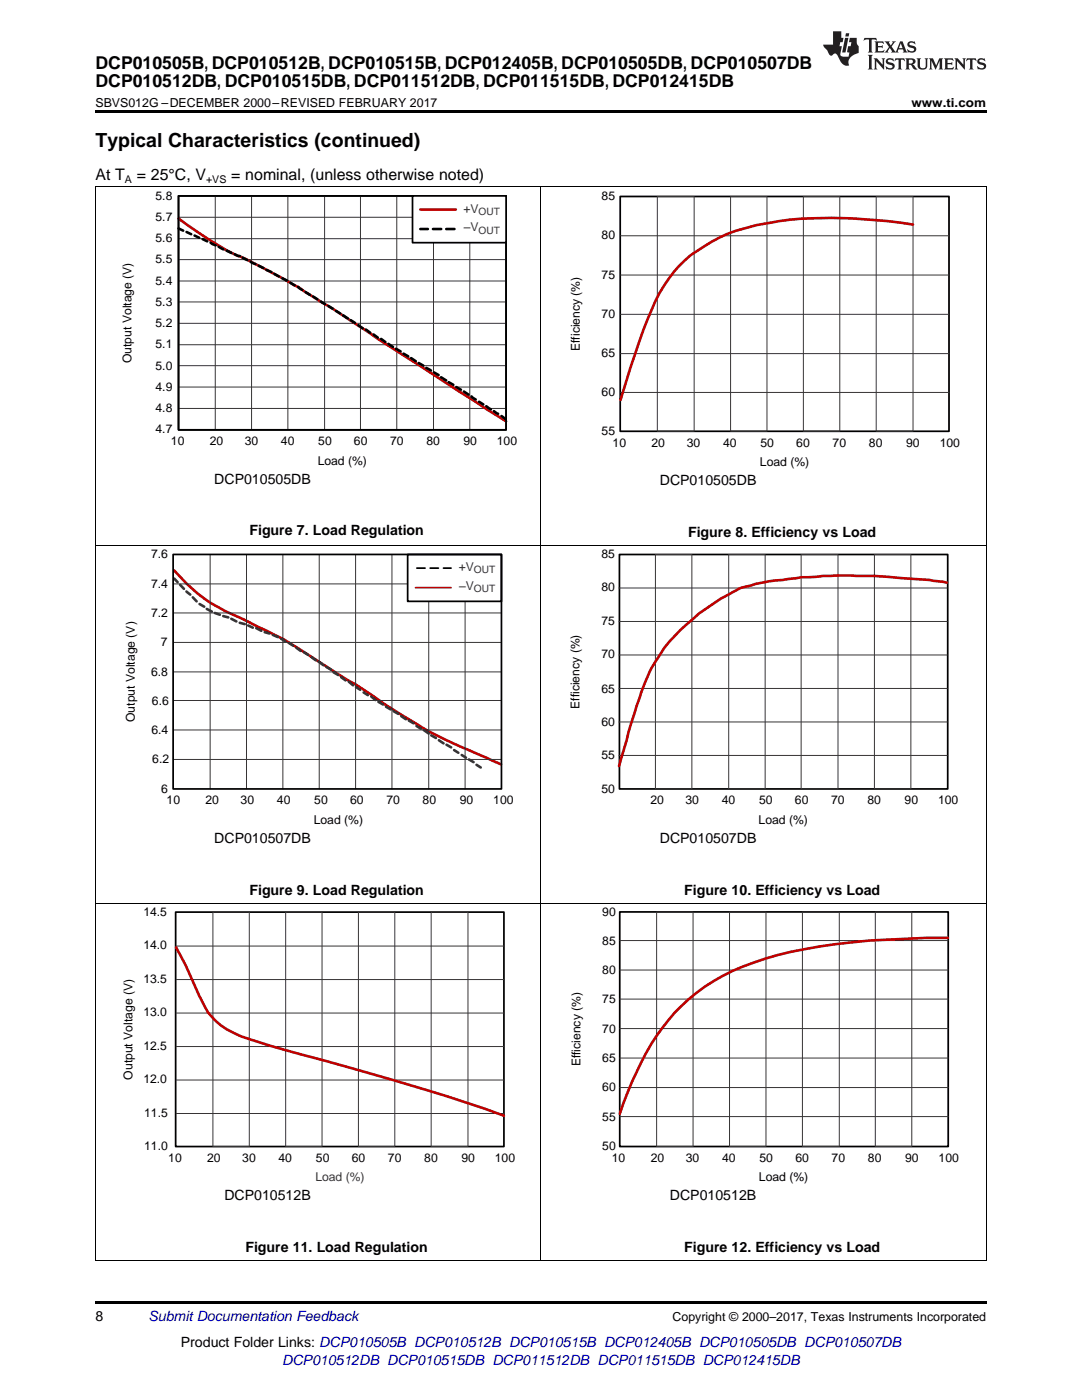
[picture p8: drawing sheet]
<svg xmlns="http://www.w3.org/2000/svg" width="216mm" height="279mm" viewBox="0 0 216 279" stroke-linecap="round" stroke-linejoin="round" font-family="sans-serif">
<path d="M19 259.7h177.8v.5h-177.8z" fill="#000"/>
<path d="M19.1 108.9v142.8M107.9 108.9v142.8M196.8 108.9v142.8M19 180.3h177.8M19 251.6h177.8" fill="none" stroke="#000" stroke-width=".2"/>
<path d="M35 182h65.6v46.8h-65.6zM123.7 182h65.5v46.8h-65.5z" fill="none" stroke="#000" stroke-width=".35"/>
<g fill="none" stroke="#373435" stroke-width=".2">
<path d="M34.7 116.5h65.4M41.9 110.6v46.9M49.2 110.6v46.9M56.4 110.6v46.9M63.7 110.6v46.9M71 110.6v46.9M78.2 110.6v46.9M85.6 110.6v46.9M92.8 110.6v46.9M34.7 122.3h65.4M34.7 128.2h65.4M34.7 134.1h65.4"/>
<path d="M34.7 139.8h65.4M34.7 151.6h65.4M34.7 145.7h65.4M35.1 188.8h65.5M35.1 195.5h65.5M42.5 182h7.2v46.8h-7.2zM57 182h7.3v46.8h-7.3zM71.5 182h7.3v46.8h-7.3zM86 182h7.4v46.8h-7.4zM123.7 193.6h65.5M123.7 187.7h65.5M123.7 199.4h65.5"/>
<path d="M131 182h7.3v46.8h-7.3zM145.6 182h7.2v46.8h-7.2zM160.1 182h7.4v46.8h-7.4zM174.7 182h7.2v46.8h-7.2zM35.1 202.2h65.5M35.1 208.9h65.5M35.1 215.5h65.5M123.7 205.3h65.5M123.7 217h65.5M123.7 211.2h65.5M35.1 222.2h65.5M123.7 222.8h65.5"/>
</g>
<path d="M34.8 113.9a32.2 32.2 0 0 0 13.5 9.6l1.6 .8a94.5 94.5 0 0 1 15.7 9l3 2a61.3 61.3 0 0 1 8.5 5.5l3.1 1.9a96 96 0 0 0 16.8 8.5l3 1.3M35.1 189.1l2 3.6 1.4 3.2a24.5 24.5 0 0 0 3.7 7 15.5 15.5 0 0 0 7.7 4.5l4.2 1.4a724.4 724.4 0 0 1 42.6 12.4l3.9 1.5M189.1 187.2h-4.2a144.7 144.7 0 0 0-27 2.7 47.7 47.7 0 0 0-18.9 8.2 41.1 41.1 0 0 0-12 15.8l-1.7 4-1.6 4.4" fill="none" stroke="#c00000" stroke-width=".52"/>
<g fill="none" stroke="#373435" stroke-width=".52">
<path d="M34.8 115.5l.6 .7M35.9 116.7l.8 .8M37.2 118l.8 .7M38.5 119.2l.7 .8M39.8 120.5l.9 .6M41.3 121.5l1 .6M42.9 122.3l1 .4M44.5 123l1.1 .2M46.2 123.5l1 .5M47.8 124.3l1 .3M49.5 124.8l1 .5M51.1 125.4l1 .5"/>
<path d="M52.8 126.2l.9 .2M54.4 126.7l1 .4M56.1 127.5l.8 .5M57.6 128.3l.9 .5M59.1 129.3l.9 .6M60.7 130.2l.8 .5M62.2 131.2l.8 .6M63.6 132l.9 .8M65.1 133.1l1 .5M66.6 134.2l.9 .5M68.1 135.2l.8 .6M69.6 136.1l.8 .7"/>
<path d="M71 137.1l.9 .6M72.6 138.2l.8 .5M74.1 139l.8 .7M75.5 140.1l.9 .5M77 141l1 .6M78.5 141.9l1 .6M80.1 142.9l.9 .6M81.6 143.8l.9 .5M83.1 144.9l.9 .5M84.5 145.7l1.1 .7M86.1 146.8l.9 .5M87.6 147.7l.9 .7"/>
<path d="M89.1 148.6l.9 .6M90.6 149.7l.9 .5M92.1 150.7l.9 .5M93.6 151.6l.9 .5M95.1 152.6l.8 .6"/>
</g>
<path d="M81.3 110.7h18.8v9.3h-18.8z" fill-rule="evenodd" fill="#fff"/>
<path d="M35.6 39.1h65.4v46.7h-65.4zM123.8 39.2h65.6v46.9h-65.6zM34.5 110.7h65.6v46.8h-65.6zM81.3 110.7h18.8v9.3h-18.8zM83.2 113.4h1.6M85.8 113.4h1.7M88.5 113.4h1.5M123.6 110.7h65.5v46.8h-65.5z" fill="none" stroke="#000" stroke-width=".35"/>
<path d="M82.9 117.3h7.1" fill="none" stroke="#c00000" stroke-width=".35"/>
<g fill="none" stroke="#373435" stroke-width=".2">
<path d="M43 39.1h7.2v46.7h-7.2zM57.4 39.1h7.4v46.7h-7.4zM71.9 39.1h7.3v46.7h-7.3zM86.5 39.1h7.2v46.7h-7.2zM131.2 39.2h7.3v46.9h-7.3zM145.8 39.2h7.2v46.9h-7.2zM160.3 39.2h7.3v46.9h-7.3zM174.8 39.2h7.4v46.9h-7.4zM35.7 43.4h65.2M35.7 47.6h65.2M35.7 51.8h65.2M35.7 56.1h65.2"/>
<path d="M123.8 54.9h65.6M123.8 47.1h65.6M35.7 60.3h65.2M35.7 64.5h65.2M35.7 68.8h65.2M35.7 73h65.2M35.7 77.2h65.2M123.8 62.7h65.6M123.8 70.6h65.6M123.8 78.3h65.6M35.7 81.5h65.2M123.5 117.3h65.5"/>
<path d="M130.8 110.7h7.3v46.8h-7.3zM145.4 110.7h7.3v46.8h-7.3zM159.9 110.7h7.3v46.8h-7.3zM174.5 110.7h7.3v46.8h-7.3zM123.5 124h65.5M123.5 137.4h65.5M123.5 130.7h65.5M123.5 150.8h65.5M123.5 144.1h65.5"/>
</g>
<path d="M35.6 43.6a79.3 79.3 0 0 0 11.7 7.4 103.4 103.4 0 0 1 11.2 5.8l7.9 4.8 9.1 6.1 25.5 16.4M182.2 44.8a96.7 96.7 0 0 0-26.6-.7 43.5 43.5 0 0 0-12 3.3l-1.5 .8a35.4 35.4 0 0 0-5.5 3.8 30 30 0 0 0-7.4 11.7 185.8 185.8 0 0 0-5.4 16.1M188.9 116.3l-1.7-.3a43.3 43.3 0 0 0-7.2-.6 83.8 83.8 0 0 0-10.3-.5h-5.4l-4.4 .3-1 .2a52.9 52.9 0 0 0-9.7 1.6 8.4 8.4 0 0 0-3.9 1.7 38.4 38.4 0 0 0-10.7 8.3 28.6 28.6 0 0 0-6.9 12.2l-1.7 5.1-2.5 8.6" fill="none" stroke="#c00000" stroke-width=".52"/>
<path d="M19.1 37.3v71.6M107.9 37.3v71.6M196.8 37.3v71.6M19 108.9h177.8" fill="none" stroke="#000" stroke-width=".2"/>
<g fill="none" stroke="#000" stroke-width=".52">
<path d="M35.6 45.6l.9 .4M37.2 46.3l1 .4M38.8 47l1 .5M40.4 47.7l1 .5M42 48.4l1 .6M43.6 49.2l1 .6M45.2 50l1 .5M46.8 50.7l1 .4M48.4 51.5l1 .4M50 52.3l1 .4M51.6 53.1l1 .4M53.1 53.9l1.1 .4"/>
<path d="M54.7 54.7l1 .5M56.3 55.5l1 .5M57.9 56.4l.9 .6M59.5 57.2l.8 .7M61 58.3l.8 .5M62.5 59.2l.8 .5M64 60.2l.9 .5M65.5 61.1l.9 .5M67 62l.9 .6M68.5 62.9l.9 .6M70 63.9l.8 .5M71.5 64.9l.9 .6"/>
<path d="M73 65.8l.9 .6M74.5 66.8l.9 .6M76.1 67.6l.8 .7M77.5 68.6l.9 .6M79 69.6l.9 .5M80.5 70.6l.9 .5M82 71.5l1 .6M83.6 72.4l.9 .6M85.1 73.4l.9 .6M86.6 74.3l.9 .5M88 75.3l1 .6M89.5 76.3l1 .5"/>
<path d="M91 77.2l1 .6M92.6 78.1l.9 .7M94.1 79.1l.8 .6M95.6 80.2l.8 .5M97 81.1l1 .6M98.5 82l.9 .6M100.1 83l.8 .6"/>
</g>
<path d="M82.3 39.1h18.7v9.3h-18.7z" fill-rule="evenodd" fill="#fff"/>
<path d="M82.3 39.1h18.7v9.3h-18.7z" fill="none" stroke="#000" stroke-width=".35"/>
<path d="M83.9 41.8h7.1" fill="none" stroke="#c00000" stroke-width=".52"/>
<path d="M83.9 45.7h1.5M86.4 45.7h1.6M89 45.7h1.7" fill="none" stroke="#000" stroke-width=".52"/>
<path d="M19 37.2h177.8" fill="none" stroke="#000" stroke-width=".2"/>
<path d="M19 22h177.8v.5h-177.8z" fill="#000"/>
<g fill="#231f20">
<path d="M172.5 7.6l-.1 .5 .4-.2h.6v.1v2.1l-.2 .4h.9l-.2-.4v-2.1l.1-.1h.5l.5 .2-.2-.5zM174.5 8.3l.2 .3v1.5l-.2 .4h1.8l.2-.6a1.04 1.04 0 0 1-1.3 .2v-.7h.6l.3 .2v-.6l-.3 .2h-.6v-.6l.8-.1 .4 .3-.2-.5zM176.5 8.3l.9 1.1-.9 1.1h.8l-.2-.2 .4-.7 .5 .7-.2 .2h1.5l-.2-.2 .2-.4h.9l.1 .4-.2 .2h1l-.3-.3-.7-1.9h-.5l-.9 2-.8-1 .9-1h-.8l.1 .3-.4 .5-.3-.6 .1-.2zM179.7 8.6l.4 1h-.7zM181.3 8.4a.63 .63 0 0 0-.2 .7 .63 .63 0 0 0 .6 .4l.6 .2 .1 .2a.75 .75 0 0 1-.7 .4 .75 .75 0 0 1-.6-.5l.1 .7 .1-.1a1.11 1.11 0 0 0 1.5-.6 1.13 1.13 0 0 0-1.2-.8l-.1-.4a1.04 1.04 0 0 1 1.2 .2l-.2-.5-.2 .1-.4-.2zM173.2 10.9l.2 .4v2.2l-.2 .4h1l-.3-.4v-2.2l.3-.4zM174.3 11.6l.3 .4v1.5l-.3 .4h.8l-.2-.4v-1.3l1.5 1.7v-1.9l.2-.4h-.7l.2 .4v.9l-1.1-1.3zM177 11.8a.62 .62 0 0 0-.2 .7 .62 .62 0 0 0 .6 .4l.6 .1 .1 .3a.76 .76 0 0 1-.7 .3 .76 .76 0 0 1-.7-.4l.2 .7 .1-.1a1.11 1.11 0 0 0 1.5-.6 1.13 1.13 0 0 0-1.2-.8l-.1-.4a1.04 1.04 0 0 1 1.2 .2l-.2-.6-.2 .1-.5-.1zM178.7 11.6l-.2 .6a.61 .61 0 0 1 .8-.3v1.6l-.2 .4h.9l-.2-.4v-1.6a.63 .63 0 0 1 .7 .3l-.1-.6zM180.6 11.6l.3 .4v1.5l-.3 .4h1l-.2-.2-.1-.8 .6 .2a.76 .76 0 0 0 1.2 .7l-1-1a.58 .58 0 0 0 .6-.5 .58 .58 0 0 0-.5-.6zM181.4 11.9h.1a.45 .45 0 0 1 .5 .1 .45 .45 0 0 1 .1 .5l-.8 .2zM182.9 11.6l.2 .2a2.17 2.17 0 0 0 .3 1.9 .99 .99 0 0 0 1.6-.6v-1.1l.2-.4h-.7l.2 .2a1.92 1.92 0 0 1-.2 1.8 .6 .6 0 0 1-.9-.5v-1.1l.2-.4zM185.4 11.6l.2 .4v1.5l-.2 .4h.7l-.2-.4v-1.4l.8 1.8 .8-1.8v1.4l-.2 .4h.9l-.2-.4v-1.5l.2-.4h-.8l-.6 1.5-.6-1.5zM188.4 11.6l.2 .4v1.5l-.2 .4h1.8l.1-.6a1.04 1.04 0 0 1-1.2 .1v-.6h.5l.4 .2v-.6l-.4 .2h-.5v-.7h.8l.3 .3-.1-.6zM190.5 11.6l.2 .4v1.5l-.2 .4h.7l-.2-.4v-1.3l1.5 1.7v-1.9l.2-.4h-.7l.2 .4v.9l-1.1-1.3zM192.9 11.6l-.1 .6a.61 .61 0 0 1 .7-.3l.1 1.6-.3 .4h1l-.3-.4 .1-1.6a.63 .63 0 0 1 .7 .3l-.1-.6zM195.2 11.8a.62 .62 0 0 0-.2 .7 .62 .62 0 0 0 .6 .4l.6 .1 .1 .3a.76 .76 0 0 1-.7 .3 .76 .76 0 0 1-.6-.4l.1 .7 .1-.1a1.11 1.11 0 0 0 1.6-.6 1.13 1.13 0 0 0-1.3-.8l-.1-.4a1.04 1.04 0 0 1 1.2 .2l-.1-.6-.2 .1-.5-.1z"/>
<path d="M166.2 6.3v2.6h-1.9v.4l.8 .9a.91 .91 0 0 0 1 .8 .56 .56 0 0 1 .5-.3 .56 .56 0 0 1 .5 .3l.4 .8a1.53 1.53 0 0 0 1.9 1.2 1.54 1.54 0 0 1 1-2.1l.9-.3v-1.4a1.52 1.52 0 0 1-.4-1.6h-1.3l-.2 .8h.5l-.2 .8h-.5l-.1 1v.2l.4 .1-.2 .8a1.93 1.93 0 0 1-1.6-.3l.3-1.8h-.5l.2-.8h.4l.2-.8h-.4v-1.3zM168.6 7.6l-.6 2.9h.7l.6-2.9zM168.8 6.6l-.1 .7h.6l.2-.7z"/>
</g>
<text font-size="3.9" x="19" y="29.3">Typical Characteristics (continued)</text>
<g font-size="3.5">
<text x="19" y="13.8">DCP010505B, DCP010512B, DCP010515B, DCP012405B, DCP010505DB, DCP010507DB</text>
<text x="19" y="17.3">DCP010512DB, DCP010515DB, DCP011512DB, DCP011515DB, DCP012415DB</text>
</g>
<g font-size="3.2">
<text x="19" y="36">At T</text>
<text x="27.3" y="36">= 25°C, V</text>
<text x="46.1" y="36">= nominal, (unless otherwise noted)</text>
</g>
<g font-size="2.8">
<text x="42.8" y="96.5">DCP010505DB</text>
<text x="131.7" y="96.8">DCP010505DB</text>
<text x="49.8" y="106.9">Figure 7. Load Regulation</text>
<text x="137.3" y="107.2">Figure 8. Efficiency vs Load</text>
<text x="42.8" y="168.2">DCP010507DB</text>
<text x="131.7" y="168.2">DCP010507DB</text>
<text x="49.8" y="178.5">Figure 9. Load Regulation</text>
<text x="136.5" y="178.5">Figure 10. Efficiency vs Load</text>
<text x="44.8" y="239.6">DCP010512B</text>
<text x="133.7" y="239.6">DCP010512B</text>
<text x="49" y="249.9">Figure 11. Load Regulation</text>
<text x="136.5" y="249.9">Figure 12. Efficiency vs Load</text>
<text x="19" y="263.6">8</text>
<text x="36.1" y="268.9">Product Folder Links: DCP010505B DCP010512B DCP010515B DCP012405B DCP010505DB DCP010507DB</text>
</g>
<g font-size="2.8" fill="#0000c8">
<text x="29.6" y="263.6">Submit Documentation Feedback</text>
<text x="56.3" y="272.4">DCP010512DB DCP010515DB DCP011512DB DCP011515DB DCP012415DB</text>
</g>
<g font-size="2.5">
<text x="19" y="21.4">SBVS012G –DECEMBER 2000–REVISED FEBRUARY 2017</text>
<text x="181.9" y="21.4">www.ti.com</text>
<text x="134.2" y="263.6">Copyright © 2000–2017, Texas Instruments Incorporated</text>
</g>
<g font-size="2.4">
<text x="31" y="39.8">5.8</text>
<text x="120.1" y="39.9">85</text>
<text x="31" y="44.1">5.7</text>
<text x="120.1" y="47.7">80</text>
<text x="31" y="48.3">5.6</text>
<text x="31" y="52.6">5.5</text>
<text x="31" y="56.9">5.4</text>
<text x="120.1" y="55.6">75</text>
<text x="31" y="61.1">5.3</text>
<text x="31" y="65.3">5.2</text>
<text x="120.1" y="63.4">70</text>
<text x="31" y="69.5">5.1</text>
<text x="115.7" y="70.1" transform="rotate(-90 115.7 70.1)">Efficiency (%)</text>
<text x="120.1" y="71.2">65</text>
<text x="26.2" y="72.5" transform="rotate(-90 26.2 72.5)">Output Voltage (V)</text>
<text x="31" y="73.7">5.0</text>
<text x="31" y="78">4.9</text>
<text x="31" y="82.3">4.8</text>
<text x="120.1" y="79">60</text>
<text x="31" y="86.5">4.7</text>
<text x="34.1" y="88.8">10</text>
<text x="41.8" y="88.8">20</text>
<text x="48.8" y="88.8">30</text>
<text x="56.1" y="88.8">40</text>
<text x="63.5" y="88.8">50</text>
<text x="70.6" y="88.8">60</text>
<text x="77.9" y="88.8">70</text>
<text x="85.1" y="88.8">80</text>
<text x="92.5" y="88.8">90</text>
<text x="99.1" y="88.8">100</text>
<text x="120.1" y="86.8">55</text>
<text x="122.2" y="89.1">10</text>
<text x="130" y="89.1">20</text>
<text x="137" y="89.1">30</text>
<text x="144.3" y="89.1">40</text>
<text x="151.7" y="89.1">50</text>
<text x="158.9" y="89.1">60</text>
<text x="166.1" y="89.1">70</text>
<text x="173.4" y="89.1">80</text>
<text x="180.8" y="89.1">90</text>
<text x="187.5" y="89.1">100</text>
<text x="63.4" y="92.7">Load (%)</text>
<text x="151.6" y="93.1">Load (%)</text>
<text x="30.1" y="111.4">7.6</text>
<text x="120" y="111.4">85</text>
<text x="30.1" y="117.3">7.4</text>
<text x="120" y="118">80</text>
<text x="30.1" y="123">7.2</text>
<text x="120" y="124.7">75</text>
<text x="32.1" y="129">7</text>
<text x="120" y="131.3">70</text>
<text x="30.1" y="134.8">6.8</text>
<text x="30.3" y="140.7">6.6</text>
<text x="115.7" y="141.5" transform="rotate(-90 115.7 141.5)">Efficiency (%)</text>
<text x="120" y="138.3">65</text>
<text x="26.9" y="144.1" transform="rotate(-90 26.9 144.1)">Output Voltage (V)</text>
<text x="30.2" y="146.5">6.4</text>
<text x="120" y="144.9">60</text>
<text x="30.4" y="152.3">6.2</text>
<text x="120" y="151.5">55</text>
<text x="32.2" y="158.2">6</text>
<text x="33.2" y="160.5">10</text>
<text x="41" y="160.5">20</text>
<text x="48" y="160.5">30</text>
<text x="55.3" y="160.5">40</text>
<text x="62.7" y="160.5">50</text>
<text x="69.9" y="160.5">60</text>
<text x="77.1" y="160.5">70</text>
<text x="84.3" y="160.5">80</text>
<text x="91.7" y="160.5">90</text>
<text x="98.4" y="160.5">100</text>
<text x="120" y="158.2">50</text>
<text x="129.8" y="160.5">20</text>
<text x="136.8" y="160.5">30</text>
<text x="144" y="160.5">40</text>
<text x="151.5" y="160.5">50</text>
<text x="158.6" y="160.5">60</text>
<text x="165.9" y="160.5">70</text>
<text x="173.1" y="160.5">80</text>
<text x="180.5" y="160.5">90</text>
<text x="187.2" y="160.5">100</text>
<text x="62.6" y="164.4">Load (%)</text>
<text x="151.4" y="164.4">Load (%)</text>
<text x="28.6" y="182.7">14.5</text>
<text x="120.2" y="182.7">90</text>
<text x="28.6" y="189.4">14.0</text>
<text x="120.2" y="188.6">85</text>
<text x="28.6" y="196.1">13.5</text>
<text x="120.2" y="194.4">80</text>
<text x="28.6" y="202.8">13.0</text>
<text x="120.2" y="200.1">75</text>
<text x="28.6" y="209.5">12.5</text>
<text x="120.2" y="206.1">70</text>
<text x="26.4" y="215.5" transform="rotate(-90 26.4 215.5)">Output Voltage (V)</text>
<text x="115.8" y="212.8" transform="rotate(-90 115.8 212.8)">Efficiency (%)</text>
<text x="120.2" y="212">65</text>
<text x="28.6" y="216.2">12.0</text>
<text x="120.2" y="217.8">60</text>
<text x="28.8" y="222.9">11.5</text>
<text x="120.2" y="223.7">55</text>
<text x="28.8" y="229.6">11.0</text>
<text x="33.6" y="231.9">10</text>
<text x="41.3" y="231.9">20</text>
<text x="48.3" y="231.9">30</text>
<text x="55.6" y="231.9">40</text>
<text x="63" y="231.9">50</text>
<text x="70.2" y="231.9">60</text>
<text x="77.4" y="231.9">70</text>
<text x="84.7" y="231.9">80</text>
<text x="92.1" y="231.9">90</text>
<text x="98.7" y="231.9">100</text>
<text x="120.2" y="229.5">50</text>
<text x="122.1" y="231.9">10</text>
<text x="129.8" y="231.9">20</text>
<text x="136.9" y="231.9">30</text>
<text x="144.1" y="231.9">40</text>
<text x="151.6" y="231.9">50</text>
<text x="158.7" y="231.9">60</text>
<text x="165.9" y="231.9">70</text>
<text x="173.2" y="231.9">80</text>
<text x="180.6" y="231.9">90</text>
<text x="187.3" y="231.9">100</text>
<text x="151.4" y="235.8">Load (%)</text>
</g>
<g font-size="2.4" fill="#373435">
<text x="92.5" y="42.4">+V</text>
<text x="92.5" y="46.2">±</text>
<text x="93.9" y="46.2">V</text>
<text x="91.5" y="114">+V</text>
<text x="91.6" y="117.8">±</text>
<text x="92.9" y="117.8">V</text>
<text x="62.9" y="235.8">Load (%)</text>
</g>
<g font-size="2.1">
<text x="24.9" y="36.6">A</text>
<text x="41.1" y="36.6">+VS</text>
</g>
<g font-size="2" fill="#373435">
<text x="95.5" y="42.9">OUT</text>
<text x="95.5" y="46.6">OUT</text>
<text x="94.6" y="114.4">OUT</text>
<text x="94.6" y="118.2">OUT</text>
</g>
</svg>
